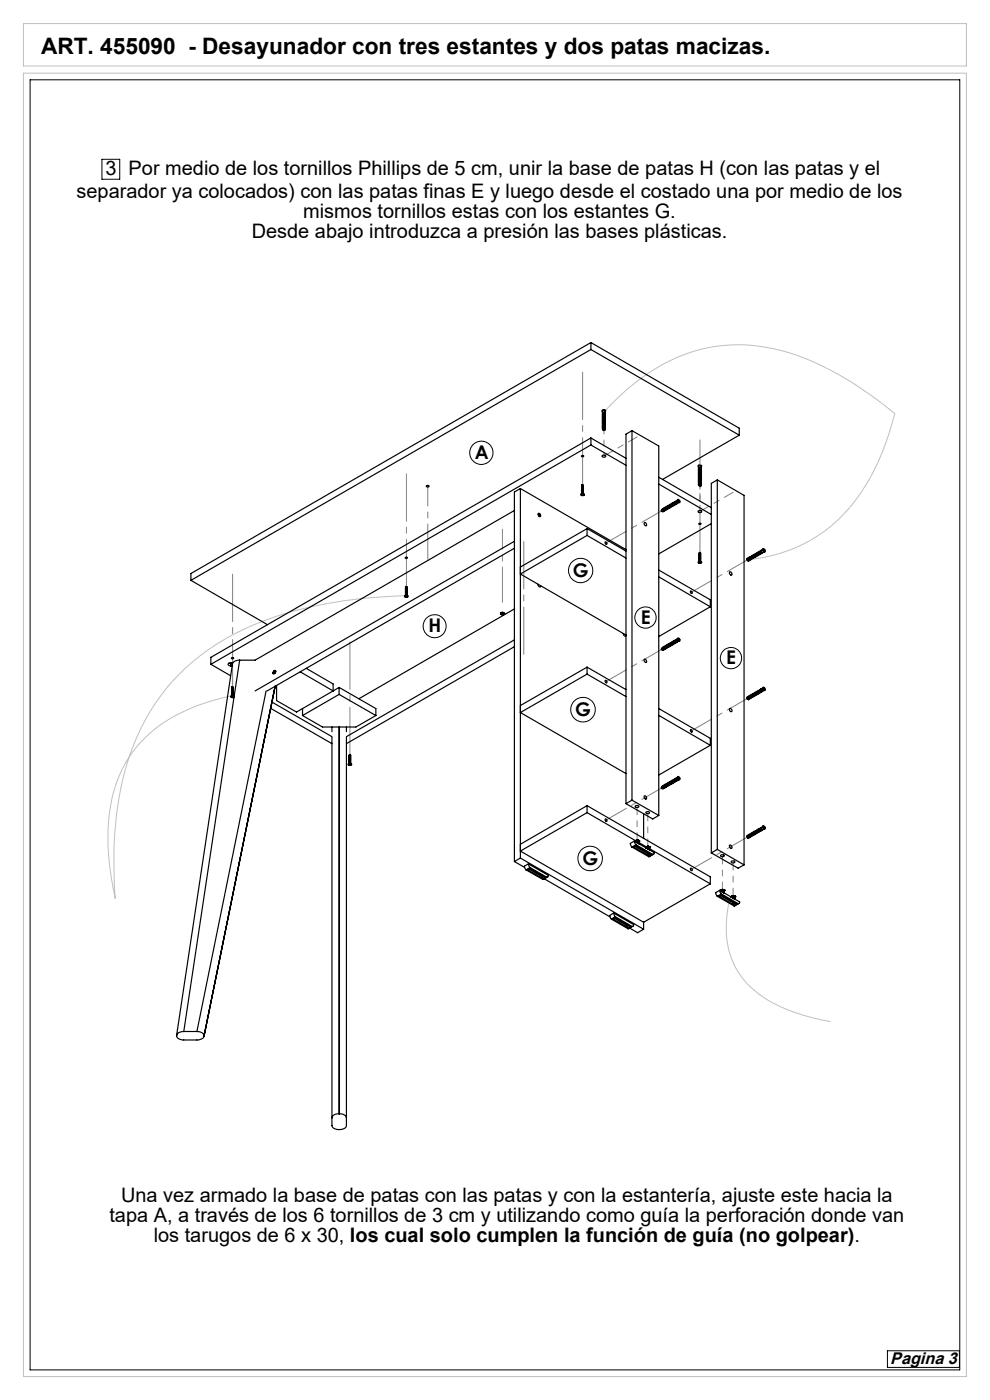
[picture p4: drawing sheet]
<svg xmlns="http://www.w3.org/2000/svg" width="210mm" height="297mm" viewBox="0 0 210 297" stroke-linecap="round" stroke-linejoin="round" font-family="sans-serif">
<path d="M5 15.5h200v276.5h-200zM5 5h200v9h-200zM128.1 87.4a41.2 41.2 0 0 1 22.3-13.7 38 38 0 0 1 24.2 4 78.3 78.3 0 0 1 15.2 10 47.5 47.5 0 0 1-10.9 21.4 31.9 31.9 0 0 1-20.4 9.7M86.5 126.3a94.9 94.9 0 0 0-30.6 5.4 45.9 45.9 0 0 0-26.1 22.9 65.8 65.8 0 0 0-5.6 30.9l.2 5.1a49.2 49.2 0 0 1-.6-21.5 25.8 25.8 0 0 1 15.1-18.1 45.2 45.2 0 0 1 10.1-3.4M154.8 190.7a21.1 21.1 0 0 0 .9 13.9 19 19 0 0 0 10.1 9.1 44.7 44.7 0 0 0 10.4 3" fill="none" stroke="#c0c0c0" stroke-width=".21"/>
<g fill="none" stroke="#000" stroke-width=".21">
<path d="M6.4 16.9h197.2v273.7h-197.2zM21.6 33.8h3.8v4.2h-3.8zM188.2 286.6h15.3v3.5h-15.3z"/>
<circle cx="102.1" cy="96.1" r="2.47"/>
<circle cx="92.2" cy="132.9" r="2.42"/>
<circle cx="123.2" cy="121" r="2.6"/>
<circle cx="136.9" cy="131" r="2.26"/>
<circle cx="155" cy="139.6" r="2.26"/>
<circle cx="123.6" cy="150.6" r="2.6"/>
<circle cx="125.2" cy="182.1" r="2.61"/>
</g>
<path d="M135.1 178.4v-7.3M137.4 179.7v-7.3M153.2 188.9v-7.4M155.5 190.2v-7.4" fill="none" stroke="#808080" stroke-width=".21" stroke-dasharray="15.2 1.3 1.3 1.3" stroke-dashoffset="13.5"/>
<path d="M140.4 108.3l-11.8 6.9M158.6 118.8l-11.9 6.8M140.4 137.7l-11.8 6.9M158.6 148.2l-11.9 6.8M140.4 167.1l-11.8 6.9M158.6 177.6l-11.9 6.8" fill="none" stroke="#808080" stroke-width=".21" stroke-dasharray="15.2 1.3 1.3 1.3" stroke-dashoffset="10.3"/>
<path d="M128.1 91.2v5.5M148.5 102.9v5.6" fill="none" stroke="#808080" stroke-width=".21" stroke-dasharray="15.2 1.3 1.3 1.3" stroke-dashoffset="14.4"/>
<path d="M128.1 96.7l7-4M148.5 108.5l7-4.1" fill="none" stroke="#808080" stroke-width=".21" stroke-dasharray="15.2 1.3 1.3 1.3" stroke-dashoffset="13.1"/>
<path d="M123.6 102.9v-24M148.5 117.2v-23.9M86.2 124.4v-23.9M111.1 138.8v-23.9M49.3 145.7v-23.9M74.2 160.1v-23.9" fill="none" stroke="#808080" stroke-width=".21" stroke-dasharray="15.2 1.3 1.3 1.3" stroke-dashoffset="5.2"/>
<path d="M90.7 118.6v-15.5M106.6 127.8v-15.5" fill="none" stroke="#808080" stroke-width=".21" stroke-dasharray="15.2 1.3 1.3 1.3" stroke-dashoffset="7.8"/>
<g fill="none" stroke="#000" stroke-width=".25">
<path d="M125.3 72.7l31.5 18.1v1.5M125.3 74.2l31.5 18.1M125.3 72.7v1.5M125.3 74.2l-84.8 48.9M125.3 72.7l-84.8 49v1.4M123.3 96.7a.23 .23 0 0 1 .3-.1 .23 .23 0 0 1 .2 .3h-.3zM125.3 92.9v1.5M125.3 94.4l7.5 4.3M125.3 92.9l7.5 4.3M125.3 94.4l-80.6 46.5M125.3 92.9l-80.6 46.5v1.5M127.7 96.7l.1-.1a.33 .33 0 0 1 .5-.1 .33 .33 0 0 1 .1 .4 .44 .44 0 0 1-.7-.2z"/>
<path d="M127.8 87.6v-.4a.34 .34 0 0 1 .6 0v.4M127.8 87.3l-.1-.1a.35 .35 0 0 1 .4-.3 .35 .35 0 0 1 .3 .3v.1M127.8 91l.5-.1 .1 .2-.1 .1M127.8 91l.2 .1M127.9 87.7h.1M128 91.1l.2-.1 .1 .2M128.3 87.7h-.4M128.3 90.8h.1a.34 .34 0 0 0-.4-.2 .34 .34 0 0 0-.2 .5l.1 .1M128.3 90.5l.1-.1a.36 .36 0 0 0-.4-.1 .36 .36 0 0 0-.2 .4M128.3 90.2l.1-.1a.35 .35 0 0 0-.4-.2 .35 .35 0 0 0-.2 .5M128.3 89.8h.1a.35 .35 0 0 0-.4-.2 .35 .35 0 0 0-.2 .5M128.3 89.5h.1a.35 .35 0 0 0-.4-.2 .35 .35 0 0 0-.2 .4"/>
<path d="M128.3 89.2l.1-.1a.36 .36 0 0 0-.4-.1 .36 .36 0 0 0-.2 .4M128.3 88.9l.1-.1a.35 .35 0 0 0-.4-.2 .35 .35 0 0 0-.2 .5M128.3 88.5h.1a.35 .35 0 0 0-.4-.2 .35 .35 0 0 0-.2 .5M128.3 88.2h.1a.35 .35 0 0 0-.4-.2 .35 .35 0 0 0-.2 .4M128.3 87.9l.1-.1a.36 .36 0 0 0-.4-.1 .36 .36 0 0 0-.2 .4M128.3 90.9v-.1a.24 .24 0 0 0-.3-.1 .24 .24 0 0 0-.1 .3M128.3 90.6l-.2-.2-.2 .3M128.3 90.3l-.2-.2-.2 .2M128.3 90l-.2-.3-.2 .3M128.3 89.6v-.2h-.3l-.1 .3M128.3 89.3l-.2-.2-.2 .3M128.3 89l-.2-.2-.2 .2"/>
<path d="M128.3 88.6l-.2-.2-.2 .3M128.3 88.3v-.2h-.3l-.1 .3M128.3 88l-.2-.2-.2 .2M128.4 87.7a.27 .27 0 0 0-.3-.3 .27 .27 0 0 0-.3 .3h.1M134.1 91.4l-1.3 .7v78.4M134.1 91.4v78.4M134.1 91.4l5.6 3.2v78.4M148.2 99.4v-.1a.28 .28 0 0 1 .3-.1 .28 .28 0 0 1 .2 .2v.1M148.2 99.4v-.4l.1-.2 .5 .2v.4M148.2 99a.25 .25 0 0 1 0-.3 .25 .25 0 0 1 .3 0l.3 .1v.2M148.2 99.3v.4M148.2 99.3l.1 .1"/>
<path d="M148.3 99.4v.3M148.3 99.4h.4v.2M148.3 99.4h.1M148.7 99.8l.1-.1a.33 .33 0 0 0-.4-.1 .33 .33 0 0 0-.2 .4M148.7 99.9v-.2h-.2l-.2 .3M156.8 92.3l-16.3 9.4M109.1 108.3l-55 31.7h-3.3M109.1 114.8l-55 31.8M109.1 116.3l-52.4 30.3M110.4 103.6v78.4M110.4 103.6l22.4 13M110.4 103.6l-1.3 .8v78.4"/>
<path d="M114.2 108.9a.37 .37 0 0 1 .4 .2 .37 .37 0 0 1-.1 .5l-.3-.3zM114.3 109a.21 .21 0 0 1 .3 .2 .21 .21 0 0 1-.2 .2l-.2-.2zM114.3 109.2l-.1-.1 .3 .2M114.4 109.2v.1M114.4 109.2v-.2v.5v-.2M114.4 109.2l.2 .2-.2-.1M114.4 109.3h.1M123.2 104.8h.1a.33 .33 0 0 1 .4-.1 .33 .33 0 0 1 .2 .4h-.1a.36 .36 0 0 1-.6-.3zM123.4 104.7l.5 .1M123.4 102.8v.2M123.4 104.6l.4 .1M123.4 104.7l-.1 .1"/>
<path d="M123.4 104.6v.1M123.4 105v.1M123.4 102.8l.1 .1M123.4 102.8h.1M123.5 103.5h.2M123.5 103.1l.3-.1h-.4v.2M123.5 103.2l.3-.1-.4 .1v.2M123.5 103.4l.3-.1h-.4v.2M123.5 103.6l.3-.1h-.3l-.1 .2M123.5 103.7l.3-.1-.4 .1v.2M123.5 103.9l.3-.1h-.4v.2M123.5 104.1l.3-.1h-.4v.2"/>
<path d="M123.5 104.2l.3-.1-.4 .1v.1M123.5 104.4l.3-.1h-.4v.2M123.5 104.5h.2a.19 .19 0 0 0-.2 0 .19 .19 0 0 0-.1 .2M123.5 102.9v.1M123.5 102.8l.2 .2M123.5 104.9l-.1-.1 .2 .1M123.5 104.9l-.1 .2M123.5 104.9l.3-.1-.2 .1M123.5 102.8v.1M123.5 104.8v.1M123.6 105l.1 .1M123.6 105l-.2 .1"/>
<path d="M123.6 104.9v.1M123.6 104.8v.1M123.6 104.9l.1 .2M123.7 103.1h-.2M123.7 103.3h-.2M123.7 103.6h-.2M123.7 103.8h-.2M123.7 103.9l-.2 .1M123.7 104.1h-.2M123.7 104.3h-.2M123.7 104.4l-.2 .1M123.7 104.6h-.2"/>
<path d="M123.7 103.1h.1M123.7 105v.1M124.5 113.6l-14.1 8.2 22.4 13a.36 .36 0 0 1-.5 .1 .36 .36 0 0 1-.1-.5M124.5 112.1v1.5M124.5 112.1l8.3 4.8M124.5 113.6l8.3 4.8M124.5 112.1l-14.1 8.2M128.4 114.9a.26 .26 0 0 1 .3 .2 .26 .26 0 0 1-.1 .3l-.3-.3zM136.7 110.8l.3 .2a.27 .27 0 0 1 .2 .3 .27 .27 0 0 1-.3 .2 .45 .45 0 0 1-.2-.7zM139.7 102.7l11.2 6.4M139.7 101.2l11.2 6.5M140.5 108.1l-.2 .2"/>
<path d="M140.6 108l.1 .2h.3M140.7 107.9h-.1a.33 .33 0 0 0 .1 .4 .33 .33 0 0 0 .4 0M140.8 108.4l-.5-.1 .2 .3 .3-.2M140.8 107.9l-.2 .1M141 107.8l-.1-.1a.33 .33 0 0 0 0 .5 .33 .33 0 0 0 .5-.1M141.1 107.7l-.2 .3 .2 .1h.2M141.3 107.6h-.2a.32 .32 0 0 0 .1 .4 .32 .32 0 0 0 .5-.1M141.4 107.6l-.2 .1v.1l.3 .1M141.5 107.5l.1 .2h.3M141.5 107.5l-.1-.1a.33 .33 0 0 0 .1 .4 .33 .33 0 0 0 .5 0M141.6 107.9h-.1M141.6 107.4l-.1 .1"/>
<path d="M141.8 107.3l-.1-.1a.32 .32 0 0 0 .1 .5 .32 .32 0 0 0 .4-.1M141.9 107.2l-.1 .3 .2 .1h.2M142.1 107.1h-.1a.33 .33 0 0 0 .1 .4 .33 .33 0 0 0 .4 0M142.2 107.1l-.2 .1 .1 .2h.4M142.4 107l-.1-.1a.33 .33 0 0 0 0 .4 .33 .33 0 0 0 .5 0M142.5 106.9l-.2 .3h.4M142.7 106.8l-.1-.1a.32 .32 0 0 0 0 .5 .32 .32 0 0 0 .5-.1M142.8 106.7l-.2 .3 .2 .1h.2M142.9 106.6h-.1a.33 .33 0 0 0 .1 .4 .33 .33 0 0 0 .5 0M143.1 106.6l-.2 .1v.2h.4M143.2 106.5l.1-.1 .2 .4zM143.2 106.5l-.1-.1a.34 .34 0 0 0 .1 .5 .34 .34 0 0 0 .5-.1"/>
<path d="M143.7 106.1l.3 .5M143.7 106.1l-.3 .2v.3l.2 .2 .4-.2M143.8 105.9l.2 .1a.33 .33 0 0 1 .3 .3 .33 .33 0 0 1-.3 .3 .45 .45 0 0 1-.2-.7zM144 106.1l-.1 .2 .2 .1v-.1M144 106.1l.1 .2M144 106.1l-.1 .1M144.1 106.3l-.2 .1M148.1 108.5l.1-.2a.3 .3 0 0 1 .5 0 .3 .3 0 0 1 0 .4 .37 .37 0 0 1-.6-.2zM148.1 119.2a.42 .42 0 0 1 .4-.1 .42 .42 0 0 1 .3 .3l-.2 .1a.33 .33 0 0 1-.4 0 .33 .33 0 0 1-.1-.3zM148.2 119.1h.5M148.3 117.3h.4l-.4 .2zM148.3 103l.1-.3h.3v.4"/>
<path d="M148.3 102.9h.2l.2 .1-.3 .1zM148.3 111h.3l.1 .2h-.4zM148.3 119.3v.1M148.3 117.3h.1M148.3 117.8h.3M148.3 117.5h.4a.21 .21 0 0 0-.4-.1 .2 .2 0 0 0 0 .3 .21 .21 0 0 0 .4-.1 .2 .2 0 0 0-.4 0 .2 .2 0 0 0 0 .3 .21 .21 0 0 0 .4-.1h-.4l.3 .1M148.3 118h.4a.21 .21 0 0 0-.4-.1 .2 .2 0 0 0 0 .3 .21 .21 0 0 0 .4-.1h-.3l-.1 .2 .3-.1M148.3 118.4l.4-.1a.21 .21 0 0 0-.4-.1 .2 .2 0 0 0 0 .3 .2 .2 0 0 0 .4 0l-.1-.1a.19 .19 0 0 0-.3 0 .19 .19 0 0 0 0 .2M148.3 118.7l.4-.1a.2 .2 0 0 0-.3-.1 .2 .2 0 0 0 0 .4 .2 .2 0 0 0 .3-.1l-.3-.1-.1 .3M148.3 117.3h.3M148.4 119.2h-.2l.2 .1M148.4 103.1h.3"/>
<path d="M148.4 119.3l.2 .1M148.4 119.3l-.1 .1M148.4 119.3h.1M148.5 119.2h.2l-.3 .1M148.6 117.6h-.3M148.6 118.1h-.3M148.6 118.4h-.3M148.6 118.6h-.3M148.6 118.7h-.3M148.6 118.9h-.3M148.6 119h-.2M148.6 119v-.1h-.2l-.1 .2"/>
<path d="M148.6 117.4h.1M148.6 118.4h.1M148.6 118.7h.1M148.6 119h.1M148.6 119.3v.1M148.6 103l.1 .1M148.7 102.8l.1-.1a.32 .32 0 0 0-.5-.1 .32 .32 0 0 0 0 .4M148.7 102.4l.1-.1a.34 .34 0 0 0-.4-.1 .34 .34 0 0 0-.2 .5M148.7 102.1l.1-.1a.33 .33 0 0 0-.4-.1 .33 .33 0 0 0-.2 .4M148.7 101.8l.1-.1a.33 .33 0 0 0-.4-.1 .33 .33 0 0 0-.2 .4M148.7 101.5l.1-.2a.34 .34 0 0 0-.4-.1 .34 .34 0 0 0-.2 .5M148.7 101.1l.1-.1a.33 .33 0 0 0-.4-.1 .33 .33 0 0 0-.2 .4"/>
<path d="M148.7 100.8l.1-.1a.33 .33 0 0 0-.4-.1 .33 .33 0 0 0-.2 .4M148.7 100.5l.1-.1a.33 .33 0 0 0-.4-.2 .33 .33 0 0 0-.2 .5M148.7 100.2l.1-.2a.34 .34 0 0 0-.4-.1 .34 .34 0 0 0-.2 .5M148.7 102.5v-.1a.23 .23 0 0 0-.3-.1 .23 .23 0 0 0-.1 .3M148.7 102.2v-.2h-.2l-.2 .3M148.7 101.9v-.2h-.2l-.2 .2M148.7 101.6v-.2a.24 .24 0 0 0-.3 0 .24 .24 0 0 0-.1 .2M148.7 101.2v-.2h-.2l-.2 .3M148.7 100.9v-.2h-.2l-.2 .3M148.7 100.6v-.2h-.2l-.2 .2M148.7 100.3v-.2a.24 .24 0 0 0-.3-.1 .24 .24 0 0 0-.1 .3M150.9 111.1l-11.2 6.4"/>
<path d="M152.2 101.8l-1.3 .7v78.4M152.2 101.8v78.4M152.2 101.8l5.6 3.3v78.4M158.5 118.6l-.1 .1 .2 .3M158.6 118.5l.2 .3 .2-.1M158.6 119h.2M158.7 118.5l-.1-.1a.32 .32 0 0 0 .1 .4 .32 .32 0 0 0 .4-.1M158.7 118.9l.1 .1M158.8 118.9l-.2 .1M158.8 118.4l-.2 .1M158.8 118.9v.1M159 118.3l-.1-.1a.33 .33 0 0 0 0 .4 .33 .33 0 0 0 .5 0"/>
<path d="M159.1 118.2l-.2 .2 .1 .1 .3 .1M159.2 118.1h-.1a.35 .35 0 0 0 .1 .4 .35 .35 0 0 0 .4 0l.1-.1M159.3 118.1l-.1 .1 .2 .3 .2-.1M159.5 118l-.1-.1a.33 .33 0 0 0 .1 .4 .33 .33 0 0 0 .4 0M159.6 117.9l-.1 .1v.1l.4 .1M159.8 117.8l-.1-.1a.33 .33 0 0 0 .1 .5 .33 .33 0 0 0 .4-.1M159.9 117.8l-.1 .2 .4 .1M160.1 117.6h-.1a.32 .32 0 0 0 .1 .4 .32 .32 0 0 0 .4-.1M160.2 117.6l-.1 .2 .1 .2 .2-.1M160.3 117.5l.1 .3h.3M160.4 117.5l-.1-.1a.33 .33 0 0 0 .1 .4 .33 .33 0 0 0 .4 0M160.5 117.4l-.2 .1"/>
<path d="M160.7 117.3l-.2-.1a.33 .33 0 0 0 .1 .5 .33 .33 0 0 0 .5-.1M160.8 117.3l-.1 .2 .3 .1M161 117.2l-.2-.1a.32 .32 0 0 0 .1 .4 .32 .32 0 0 0 .5-.1M161 117.1l-.1 .2 .3 .2M161.3 117l-.2-.1a.33 .33 0 0 0 .1 .5 .33 .33 0 0 0 .5-.1M161.3 117.4v.1M161.3 116.8l.1 .1M161.4 116.9l-.2 .2 .3 .2M161.4 116.9h.1M161.4 116.9l.2 .3-.1 .1M161.5 116.8h-.2M161.8 116.6l.3 .5"/>
<path d="M161.8 116.6l-.3 .2a.35 .35 0 0 0 .3 .5l.3-.2M161.8 116.4a.37 .37 0 0 1 .5 .2 .37 .37 0 0 1-.2 .5l-.2-.3zM162.1 116.6v.3l.1-.2M162.1 116.6l.1 .1M162.1 116.6l-.1 .1M162.2 116.7l-.2 .1M40.5 123.1l16.3 9.4M49.1 139.5l.5 .1a.21 .21 0 0 1-.3 .2 .21 .21 0 0 1-.2-.3zM85.9 126.4l.1-.1a.29 .29 0 0 1 .4 0 .29 .29 0 0 1 0 .4 .33 .33 0 0 1-.4 0 .33 .33 0 0 1-.1-.3zM86 126.3h.5M86 124.4l.1 .3 .3-.1-.2-.1-.2 .3M86 126.3h-.1"/>
<path d="M86 124.4l.1 .1M86 126.5v.1M86 124.4h.1M86.1 124.8l.3-.1h-.3l-.1 .2M86.1 125l.3-.1h-.4v.2M86.1 125.1h.3h-.4v.2M86.1 125.3l.3-.1h-.3l-.1 .2M86.1 125.4l.2 .1 .1-.1h-.4v.2M86.1 125.6h.3l-.2-.1a.16 .16 0 0 0-.2 .2 .16 .16 0 0 0 .2 .1l.2-.1h-.3l-.1 .2M86.1 125.9h.3h-.4v.2M86.1 126.1l.3-.1h-.4v.3M86.1 126.3l.2-.2 .1 .2"/>
<path d="M86.1 124.5v.1M86.1 125.7h.2M86.1 124.4l.2 .1M86.1 126.4h-.1l.3 .2M86.1 124.4v.1M86.2 126.5l.1 .1M86.2 126.5l-.2 .1M86.2 126.5h.1M86.3 126.4h.1l-.4 .2M86.3 124.7h-.2M86.3 124.8l-.2 .1M86.3 125l-.2 .1"/>
<path d="M86.3 125.2h-.2M86.3 125.3l-.2 .1M86.3 125.5l-.2 .1M86.3 125.8l-.2 .1M86.3 126h-.2M86.3 126.1l-.2 .1M86.3 124.8h.1M86.3 126.5v.1M106.3 130.3h.1M106.3 130.2h.1M106.3 130.1h.1M106.3 130v.3"/>
<path d="M106.3 130.2v.1M106.3 130v.1M106.4 130.3h.1M106.4 130.1h-.1M106.4 130.1h.1M106.4 130.1h.4M106.4 130v.1M106.4 130.4h.1M106.4 129.9v.2M106.4 130.3v.1M106.5 130.1h.1M106.5 130.4h.1"/>
<path d="M106.5 130v.1M106.5 129.9v.2M106.6 130.1h.1M106.6 129.9v.2M106.6 130.4h.1M106.7 130.1h.1M106.7 130.4h.1M106.7 129.9v.2M106.7 130.3h.1M106.8 130.1h.1M106.8 130.3h.1M106.8 130.3h-.1"/>
<path d="M106.8 130.1h-.1M106.8 130v.1M106.8 130l-.3-.1-.2 .2M106.8 130v.3M106.8 130v.2M106.8 130.2h.1M106.8 130.2v.1M109.1 129.2l-33 19M109.1 135.7l-35.6 20.6M109.1 137.2l-35.6 20.6M114.1 123.9v.1a.32 .32 0 0 0 .1 .5 .32 .32 0 0 0 .5-.2v-.1M136.7 139.9a.38 .38 0 0 1 .4 .2 .38 .38 0 0 1-.1 .4 .5 .5 0 0 1-.3-.6z"/>
<path d="M139.7 120.9l11 6.3v1.5M139.7 122.4l11 6.3M140.5 137.5l-.2 .2M140.7 137.4l-.1-.1a.33 .33 0 0 0 .1 .4 .33 .33 0 0 0 .4 0M140.8 137.8l-.5-.1 .4 .3 .1-.2M140.8 137.3l-.1 .2 .3 .1M141 137.2l-.1-.1a.32 .32 0 0 0 .1 .5 .32 .32 0 0 0 .4-.1M141.1 137.1l-.2 .3 .2 .1 .2-.1M141.2 137.1l.1 .2h.3M141.3 137l-.2-.1a.33 .33 0 0 0 .1 .5 .33 .33 0 0 0 .5-.1M141.4 137l-.2 .1M141.5 136.9l-.1-.1a.33 .33 0 0 0 .1 .4 .33 .33 0 0 0 .5 0"/>
<path d="M141.6 136.8l-.1 .3 .2 .1 .2-.1M141.8 136.7l-.1-.1a.32 .32 0 0 0 .1 .5 .32 .32 0 0 0 .4-.1M141.9 136.7h-.2l.1 .2 .3 .1M142 136.6l.1 .2h.4M142.1 136.5h-.1a.33 .33 0 0 0 .1 .4 .33 .33 0 0 0 .4-.1M142.2 137h-.1M142.2 136.5l-.2 .1M142.4 136.4l-.1-.1a.32 .32 0 0 0 .1 .5 .32 .32 0 0 0 .4-.1M142.5 136.3l-.2 .3 .2 .1 .2-.1M142.7 136.2l-.1-.1a.33 .33 0 0 0 0 .5 .33 .33 0 0 0 .5-.1M142.8 136.2h-.2l.1 .3h.3M142.9 136.1l-.1-.1a.33 .33 0 0 0 .1 .4 .33 .33 0 0 0 .5-.1"/>
<path d="M143.1 136l-.2 .2 .4 .1M143.2 135.9l.1-.1 .2 .4h-.1zM143.2 135.9l-.1-.1a.33 .33 0 0 0 .1 .5 .33 .33 0 0 0 .5-.1M143.7 135.5l-.3 .2a.35 .35 0 0 0 .3 .5l.3-.2-.3-.5M143.8 135.4a.39 .39 0 0 1 .4 .2 .39 .39 0 0 1-.2 .5v-.1a.45 .45 0 0 1-.2-.6zM144 135.5v.4l.1-.2M144 135.5l.1 .2M144 135.5l-.1 .1M144.1 135.7l-.2 .1M146.5 125.4h.1a.25 .25 0 0 1 .3 .3 .25 .25 0 0 1-.3 .2zM150.7 128.7l-11 6.3M154.8 121.3h.1a.34 .34 0 0 1 .4 .3 .34 .34 0 0 1-.3 .4 .49 .49 0 0 1-.2-.7z"/>
<path d="M44.7 140.9l4.2 2.5M48.5 140.7l.5 .1M48.9 147.7h.1a.33 .33 0 0 1 .4-.2 .33 .33 0 0 1 .2 .5h-.1a.38 .38 0 0 1-.6-.3zM49 141.3h.2M49 140.8h.3M49 140.8v.5M49.2 147.6h.3M49.2 145.7v.2M49.2 147.6h-.2M49.2 145.7v.1M49.2 147.8v.1M49.2 145.7h.1"/>
<path d="M49.2 146.3h.2M49.2 145.9h.3l-.3-.1v.2M49.2 146.1l.3-.1h-.2l-.1 .2M49.2 146.3h.3v-.1a.19 .19 0 0 0-.3 0 .19 .19 0 0 0 0 .2M49.2 146.4h.3l-.2-.1-.1 .2M49.2 146.6l.3-.1h-.2l-.2 .1 .1 .1M49.2 146.8l.3-.1-.3-.1v.3M49.2 146.9h.3l-.2-.1-.1 .2M49.2 147.1h.3v-.1a.19 .19 0 0 0-.3 0 .19 .19 0 0 0 0 .2M49.2 147.2h.3l-.3-.1v.3M49.2 147.4l.3-.1a.19 .19 0 0 0-.3 0 .19 .19 0 0 0 0 .3M49.2 147.5l.3 .1"/>
<path d="M49.2 145.7l.2 .1M49.2 147.8l-.1-.1 .3 .1M49.2 147.8l.3-.1-.1 .1M49.2 145.8h.1M49.2 147.7v.1M49.3 147.8l-.1 .1M49.3 147.8l.2 .1M49.3 147.7v.1M49.4 140.6l-11.9 79M49.4 147.8l.1 .1M49.4 147.7v.1M49.4 146h-.2"/>
<path d="M49.4 146.2h-.2M49.4 146.5h-.2M49.4 146.6l-.2 .1M49.4 146.8h-.2M49.4 146.9l-.2 .1M49.4 147.1l-.2 .1M49.4 147.2l-.2 .1M49.4 147.5h-.2M49.4 146.9v.1M49.4 147.2v.1M49.5 147.6h.1M49.5 147.8v.1"/>
<path d="M49.6 147.9l-10.6 70.9M50.8 140l-.9 .2-.5 .4h-.4a.37 .37 0 0 0-.5 .1 .37 .37 0 0 0 0 .5l.5 .1M50.8 140l-1.1 7.7M56.4 146.6l-14.6 72.2M57.4 150.3l13 7.5M57.7 148.9l12.7 7.4M58.1 142.7h.1M58.1 142.3a.22 .22 0 0 1 .3 0 .22 .22 0 0 1 .1 .3 .29 .29 0 0 1-.2 .3 .29 .29 0 0 1-.4-.1zM58.1 142.5h.2l-.2 .2M58.1 142.5v.2M58.1 142.5l.2 .1M58.3 145.6l-15 74.1"/>
<path d="M58.4 145.6l-15.1 74.2M58.7 145.4v3.2l4.2 2.5 7.8-4.5M63.7 142.5l7 4.1M64.2 150.3v1.5M64.2 151.8l4.2 2.4h7.1l4.2-2.4M64.9 141.8l5.8 3.3v1.5M70.4 156.4v82.4a1.78 1.78 0 0 0 2.5 .7l.6-.6v-82.5M70.4 154.2v1M71.9 154.2v82.1M71.9 145.8v1.5M71.9 145.8l7.8 4.5v1.5M71.9 147.3l7.8 4.5"/>
<path d="M71.9 145.8l-1.2 .8M71.9 147.3l-7.7 4.5M72 154.2v82.1M73.5 154.2v1M124.5 141.5v1.5M124.5 141.5l-14.1 8.2M124.5 143l-14.1 8.2 22.4 12.9M124.5 143l8.3 4.8M124.5 141.5l8.3 4.8M128.4 144.4h.2a.25 .25 0 0 1 .2 .2 .25 .25 0 0 1-.2 .2zM139.7 150.3l11 6.3v1.5M139.7 151.8l11 6.3"/>
<path d="M146.5 154.8h.1a.25 .25 0 0 1 .3 .2 .25 .25 0 0 1-.3 .3l-.2-.3zM150.7 158.1l-11 6.3M154.8 150.3h.1a.34 .34 0 0 1 .4 .2 .34 .34 0 0 1-.3 .5 .45 .45 0 0 1-.2-.7zM158.5 148v.3h.3M158.6 148.3l.2 .1M158.7 147.8h-.1a.33 .33 0 0 0 .1 .4 .33 .33 0 0 0 .4 0M158.7 148.3l.1 .1M158.8 147.8l-.2 .2 .2 .2 .2-.1M158.8 148.3v.1M159 147.7l-.1-.1a.33 .33 0 0 0 0 .4 .33 .33 0 0 0 .5 0M159.1 147.6l-.2 .2 .4 .2M159.2 147.5h-.1a.32 .32 0 0 0 .1 .4 .32 .32 0 0 0 .5-.1"/>
<path d="M159.3 147.5l-.1 .1 .2 .2h.2M159.5 147.4l-.1-.1a.33 .33 0 0 0 .1 .4 .33 .33 0 0 0 .4 0M159.6 147.3l-.1 .1v.2h.4M159.8 147.2l-.1-.1a.35 .35 0 0 0 .1 .5 .35 .35 0 0 0 .4 0v-.1M159.9 147.1l-.1 .3 .1 .1h.3M160.1 147h-.1a.33 .33 0 0 0 .1 .4 .33 .33 0 0 0 .4 0M160.2 147l-.1 .2 .3 .1M160.4 146.9l-.1-.1a.33 .33 0 0 0 .1 .4 .33 .33 0 0 0 .4 0M160.5 146.8l-.1 .3h.3M160.7 146.7l-.2-.1a.32 .32 0 0 0 .1 .5 .32 .32 0 0 0 .5-.1M160.8 146.7l-.1 .2 .2 .1M160.9 146.6l.3 .3"/>
<path d="M161 146.5h-.2a.33 .33 0 0 0 .1 .4 .33 .33 0 0 0 .5 0M161 147h-.1M161 146.5l-.1 .1M161.3 146.4l-.2-.1a.33 .33 0 0 0 .1 .5 .33 .33 0 0 0 .5-.2M161.3 146.8v.1M161.3 146.2l.3 .4-.1 .1M161.3 146.2h.2M161.3 146.2l.1 .1M161.4 146.3l-.2 .2 .3 .2M161.4 146.3h.1M161.8 145.8a.37 .37 0 0 1 .5 .2 .37 .37 0 0 1-.2 .5l-.2-.3zM162.1 146.5l-.3-.5-.3 .2a.35 .35 0 0 0 .3 .4l.3-.1"/>
<path d="M162.1 146v.3l.1-.1M162.1 146l.1 .2M162.1 146l-.1 .1M162.2 146.2h-.2M73.9 162.1a.37 .37 0 0 1 .4-.2 .37 .37 0 0 1 .2 .4l-.2 .1a.29 .29 0 0 1-.3 0 .29 .29 0 0 1-.1-.3zM73.9 162h.6M74.1 160.4l.3-.1h-.3l-.1 .2M74.1 160.5h.3l-.3-.1-.1 .3M74.1 160.7h.3l-.3-.1-.1 .2M74.1 160.9l.3-.1h-.3l-.1 .2M74.1 161h.3l-.3-.1-.1 .2M74.1 161.2l.2 .1 .1-.2h-.3l-.1 .2"/>
<path d="M74.1 161.4l.3-.1h-.3l-.1 .2M74.1 161.5h.3l-.3-.1-.1 .2M74.1 161.7l.3-.1h-.3l-.1 .2M74.1 162.2v.1M74.1 160.1h.1M74.1 160.6h.2M74.1 161.9l.3-.1-.3-.1-.1 .3M74.1 160.1h.2M74.2 162.1h-.2h.2M74.2 162.1l.2 .2M74.2 162.1l-.1 .2M74.2 162.2l-.1 .1"/>
<path d="M74.2 162.2l.2 .1M74.2 162.1v.1M74.3 160.2l-.2 .1M74.3 160.4l-.2 .1M74.3 160.7l-.2 .1M74.3 160.9l-.2 .1M74.3 161l-.2 .1M74.3 161.3h-.2M74.3 161.4l-.2 .1M74.3 161.6h-.2M74.3 161.7l-.2 .1M74.3 160.2l.1-.1h-.3l-.1 .2"/>
<path d="M74.3 160.2v.1M74.3 160.7v.1M74.3 161v.1M74.3 162.1h.1h-.2M74.4 162.2v.1M124.5 170.9l-14.1 8.2M124.5 170.9v1.5M124.5 172.4l-14.1 8.1 26.1 15.1M124.5 170.9l26.2 15.1v1.5M124.5 172.4l10.3 6M128.3 173.8a.24 .24 0 0 1 .4 .1 .24 .24 0 0 1-.1 .3zM132.8 170.5l5.7 3.2 1.2-.7"/>
<path d="M134.1 179.7l3.5 2M134.1 169.8l-1.3 .7M134.1 169.8l5.6 3.2M134.5 178.4l.4 .8M134.5 178.4l4.3 2.5-.1 .3-.2 .1M134.5 178.4l-.8 .5 .4 .8M134.6 179.8a.26 .26 0 0 1 0-.4 .26 .26 0 0 1 .4 .1l2.9 1.6a.26 .26 0 0 1 0 .4 .26 .26 0 0 1-.4 0l-.1-.1M134.6 179.8l2.8 1.6M134.6 179.5v.3M134.6 179.5l2.8 1.6M134.7 178.5h.1M134.8 178.4h.1"/>
<path d="M134.8 171a.4 .4 0 0 1 .4-.1 .4 .4 0 0 1 .3 .3l-.1 .1a.38 .38 0 0 1-.4 0 .38 .38 0 0 1-.2-.3zM134.8 178.4v.2M134.8 178.3v.1M134.8 178.3v.3M134.9 178.3l-.1 .3M134.9 178.3h.1M134.9 179.2l3.6 2.1M134.9 179.2l-.8 .5M134.9 178.3v.3M134.9 178.3v.4M135 178.3h.1M135 178.3h.3"/>
<path d="M135 178.3v.4M135 178.3l.1 .4M135.1 178.3h.1M135.1 178.3v.4M135.1 178.3l.1 .5M135.2 178.3h.1M135.2 178.3v.5M135.3 178.3h.1M135.3 178.3v.6M135.3 178.3l.1 .6M135.4 178.3h.1M135.4 178.3l.1 .1"/>
<path d="M135.4 178.3v.6M135.5 178.4h.1M135.5 178.4v.6M135.5 178.5h.1M135.5 178.7l1.6 1M136.5 172.6v5.3M136.7 168.9a.38 .38 0 0 1 .4 .2 .38 .38 0 0 1-.1 .4 .5 .5 0 0 1-.3-.6zM137 179.8h.1M137 179.7h.1M137 172.3a.4 .4 0 0 1 .4-.1 .4 .4 0 0 1 .3 .3v.1a.38 .38 0 0 1-.5 0 .38 .38 0 0 1-.2-.3zM137 179.7v.2M137 179.7v.1"/>
<path d="M137.1 179.7h.1M137.1 179.7v.2M137.1 179.6h.1M137.1 179.6v.1M137.2 179.6v.3M137.2 179.6h.1M137.2 179.6v.4M137.2 179.6h-.1M137.3 179.6h.1M137.3 179.6h-.1M137.3 179.6h.2M137.3 179.6v.4"/>
<path d="M137.3 179.6v.5M137.4 179.6h.1M137.4 179.6v.5M137.5 179.6l-.1 .5M137.5 179.6h.1M137.5 179.6v.6M137.5 179.6h.2M137.5 179.6l.1 .6M137.6 179.6h.1M137.7 179.6l-.1 .6M137.7 179.6v.6M137.7 179.6l.1 .7"/>
<path d="M137.7 179.7h.1M137.7 179.7v.6M137.8 179.7h.1M137.8 179.8h.1M140.5 166.9l-.2 .2M140.7 166.8l-.1-.1a.32 .32 0 0 0 .1 .4 .32 .32 0 0 0 .4-.1M140.8 167.2l-.5-.1 .4 .3 .1-.2M140.8 166.7l-.1 .2 .1 .2 .2-.1M141 166.6l-.1-.1a.33 .33 0 0 0 0 .5 .33 .33 0 0 0 .5-.1M141.1 166.5l-.2 .1a.27 .27 0 0 0 .1 .3 .27 .27 0 0 0 .3 0M141.3 166.4l-.2-.1a.33 .33 0 0 0 .1 .5 .33 .33 0 0 0 .5-.1M141.4 166.4l-.2 .2 .4 .1"/>
<path d="M141.5 166.3l-.1-.1a.32 .32 0 0 0 .1 .4 .32 .32 0 0 0 .5-.1M141.6 166.2l-.1 .2 .2 .2 .2-.1M141.8 166.1l-.1-.1a.33 .33 0 0 0 .1 .5 .33 .33 0 0 0 .4-.1M141.9 166l-.1 .3 .4 .1M142.1 165.9l-.1-.1a.33 .33 0 0 0 .1 .5 .33 .33 0 0 0 .4-.1M142.2 165.9l-.1 .2 .1 .2 .3-.1M142.4 165.8l-.1-.1a.32 .32 0 0 0 .1 .4 .32 .32 0 0 0 .4-.1M142.5 165.7l-.2 .1v.1l.4 .1M142.6 165.7l.1 .2h.3M142.7 165.6l-.1-.1a.33 .33 0 0 0 0 .5 .33 .33 0 0 0 .5-.1M142.7 166v.1M142.8 165.6h-.2"/>
<path d="M142.9 165.4h-.1a.32 .32 0 0 0 .1 .4 .32 .32 0 0 0 .5-.1M143.1 165.4l-.2 .2 .2 .2 .2-.1M143.2 165.3l-.1-.1a.33 .33 0 0 0 .1 .4 .33 .33 0 0 0 .5 0M143.3 165.2l.2 .4M143.3 165.2l-.1 .1v.1l.3 .2M143.4 165.1l.3-.2 .3 .5-.3 .2a.34 .34 0 0 1-.3-.2 .34 .34 0 0 1 0-.3zM143.8 164.7a.39 .39 0 0 1 .4 .3 .39 .39 0 0 1-.2 .4 .45 .45 0 0 1-.2-.7zM143.9 165l.2 .2zM144.1 165.1l-.2 .1M154.8 179.3a.39 .39 0 0 1 .4 .2 .39 .39 0 0 1-.1 .5 .47 .47 0 0 1-.3-.7zM158.5 177.4v.3h.3M158.6 177.3l.2 .2h.2"/>
<path d="M158.6 177.7l.2 .1M158.7 177.3l-.1-.1a.33 .33 0 0 0 .1 .4 .33 .33 0 0 0 .4-.1M158.7 177.7l.1 .1M158.8 177.2l-.2 .1M158.8 177.7v.1M159 177.1l-.1-.1a.32 .32 0 0 0 0 .5 .32 .32 0 0 0 .5-.1M159.1 177.1l-.2 .1 .2 .2h.2M159.2 176.9l-.1-.1a.33 .33 0 0 0 .1 .5 .33 .33 0 0 0 .5-.1M159.3 176.9l-.1 .1 .2 .2h.2M159.5 176.8l-.1-.1a.33 .33 0 0 0 .1 .4 .33 .33 0 0 0 .4 0M159.6 176.7l-.1 .1v.1l.4 .1M159.8 176.6l-.1-.1a.32 .32 0 0 0 .1 .5 .32 .32 0 0 0 .4-.1"/>
<path d="M159.9 176.6a.2 .2 0 0 0 0 .2 .2 .2 0 0 0 .3 .1M160.1 176.5l-.1-.1a.33 .33 0 0 0 .1 .4 .33 .33 0 0 0 .4-.1M160.2 176.4l-.1 .2 .3 .1M160.4 176.3l-.1-.1a.35 .35 0 0 0 0 .4 .35 .35 0 0 0 .5 .1v-.1M160.5 176.2l-.1 .3 .1 .1 .2-.1M160.7 176.1l-.2-.1a.33 .33 0 0 0 .1 .5 .33 .33 0 0 0 .5-.1M160.8 176.1l-.1 .2 .3 .1M161 176l-.2-.1a.33 .33 0 0 0 .1 .4 .33 .33 0 0 0 .5-.1M161 175.9l-.1 .2 .3 .1M161.3 175.8l-.2-.1a.32 .32 0 0 0 .1 .5 .32 .32 0 0 0 .5-.2M161.3 176.2h.1M161.3 175.6h.2"/>
<path d="M161.3 175.6h.1M161.3 175.6l.1 .1M161.4 175.7l.2 .3-.1 .1M161.4 175.7l-.2 .2 .3 .2M161.8 175.2h.2a.34 .34 0 0 1 .4 .3 .34 .34 0 0 1-.3 .4l-.2-.3zM162.1 175.9l-.3-.5-.4 .2 .3 .5 .4-.2M162.1 175.4v.3l.1-.2M162.1 175.4l.1 .1M162.1 175.4l-.1 .1M162.2 175.5l-.2 .1M109.1 182.8l2.2 1.2M110.4 182l26.1 15.1"/>
<path d="M110.4 182l-1.3 .8M111.6 184.5l3.5 2M112.1 183.3l-.9 .5 .4 .7M112.1 183.3l.3 .7M112.1 183.3l4.2 2.4v.2l-.3 .2M112.1 184.6h-.1a.34 .34 0 0 1 .2-.3 .34 .34 0 0 1 .4 0l2.9 1.7a.34 .34 0 0 1-.2 .3 .34 .34 0 0 1-.4 0M112.1 184.6l2.8 1.7M112.1 184.3v.3M112.1 184.3l2.8 1.6M112.4 184l3.6 2.1M112.4 184l-.8 .5M114.9 185.9h.5"/>
<path d="M114.9 185.9v.4M115.5 186.4l13.9 8.1M116 186.1l-.9 .4M116.2 186.1l-1.1 .4M129.7 195l3.5 2M130.2 193.7l.3 .8M130.2 193.7l-.9 .5 .4 .8M130.2 193.7l4.2 2.4a.29 .29 0 0 1 0 .3 .29 .29 0 0 1-.3 .1M130.2 195.1l-.1-.1a.32 .32 0 0 1 .2-.3 .32 .32 0 0 1 .4 .1l2.9 1.7a.32 .32 0 0 1-.2 .3 .32 .32 0 0 1-.4-.1M130.2 195.1l2.8 1.6M130.2 194.8v.3M130.2 194.8l2.8 1.6"/>
<path d="M130.5 194.5l-.8 .5M130.5 194.5l3.6 2M133 196.4h.5M133 196.4v.3M133.6 196.9l1.7 1 1.2-.8M134.1 196.5l-.9 .5M134.3 196.5l-1.1 .5M136.5 195.6v1.5M137.4 181.1h.5M137.4 181.1v.3M137.8 180.1l12.9 7.4M138.5 181.3l-.9 .4"/>
<path d="M138.6 181.2l-1 .5M146.5 184.2a.26 .26 0 0 1 .3 .2 .26 .26 0 0 1-.2 .3zM150.7 187.5l-14.2 8.1M150.9 180.9l5.7 3.3 1.2-.7M152.2 190.1l3.5 2.1M152.2 180.2l-1.3 .7M152.2 180.2l5.6 3.3M152.6 188.9l.4 .7M152.6 188.9l-.8 .5 .4 .7M152.6 188.9l4.3 2.4-.1 .3-.2 .1M152.7 190.2a.26 .26 0 0 1 0-.3 .26 .26 0 0 1 .4 0l2.9 1.7M152.7 190.2l2.8 1.7"/>
<path d="M152.7 190v.2M152.8 190l2.7 1.6M152.8 188.9h.1M152.9 188.9h.1M152.9 181.5l.1-.1a.38 .38 0 0 1 .4-.1 .38 .38 0 0 1 .2 .3 .44 .44 0 0 1-.7-.1zM152.9 188.8h.1M152.9 188.8v.2M153 188.8l-.1 .2M153 188.8h.1M153 188.8v.3M153 188.7h.1M153 188.7v.4"/>
<path d="M153 189.6l-.8 .5M153 189.6l3.6 2.1M153.1 188.7h.3M153.1 188.7v.5M153.1 188.7h.1M153.1 188.7l.1 .5M153.2 188.7h.1M153.2 188.7v.5M153.3 188.7v.6M153.3 188.7h.1M153.4 188.7h.1M153.4 188.7h-.1"/>
<path d="M153.4 188.7v.6M153.5 188.8h.1M153.5 188.8l.1 .6M153.5 188.7l-.1 .1M153.5 188.7v.7M153.5 188.8v.6M153.6 188.8h.1M153.6 188.9h.1M153.6 188.9v.5M155.1 190.2h.1M155.1 190.2v.1M155.2 190.1h.1"/>
<path d="M155.2 182.7a.38 .38 0 0 1 .4-.1 .38 .38 0 0 1 .3 .3 .4 .4 0 0 1-.5 .2 .4 .4 0 0 1-.2-.4zM155.2 190.1v.3M155.2 190.2l-.1 .1M155.3 190v.4M155.3 190v.1M155.3 190h.1M155.4 190h.2M155.4 190v.5M155.5 190l-.3 .1M155.5 190v.5M155.5 190h.1M155.5 191.6h.5"/>
<path d="M155.5 191.6v.3M155.6 190l.2 .1v.6M155.6 190l-.1 .6M155.6 190v.6M155.7 190h.1M155.7 190v.1M155.7 190.1l.1 .6M155.7 190v.7M155.8 190.1h.1M155.9 190.2h.1M155.9 190.1v.6M155.9 190.2v.5"/>
<path d="M156 191.6a.28 .28 0 0 1 0 .4 .28 .28 0 0 1-.4-.1h-.1M156.6 191.7l-.9 .5M156.7 191.7l-1 .5M39 218.8a1.31 1.31 0 0 0-1.5 .9 1.34 1.34 0 0 0 1.5 .9h2.8a1.34 1.34 0 0 0 1.5-.9M39 218.8h2.8M41.8 218.8a1.31 1.31 0 0 1 1.5 .9M71.9 236.3a1.28 1.28 0 0 0-1.5 .8M71.9 236.3h.1M72 236.3a1.28 1.28 0 0 1 1.5 .8"/>
<circle cx="128.1" cy="91.2" r=".16"/>
<circle cx="86.2" cy="118.3" r=".2"/>
<circle cx="90.8" cy="103.1" r=".25"/>
<circle cx="106.5" cy="130.2" r=".18"/>
</g>
<text font-size="4.8" x="8.7" y="11.4">ART. 455090 - Desayunador con tres estantes y dos patas macizas.</text>
<g font-size="4.2">
<text x="16.2" y="42">separador ya colocados) con las patas finas E y luego desde el costado una por medio de los</text>
<text x="22.3" y="37.1">3</text>
<text x="27.3" y="37.1">Por medio de los tornillos Phillips de 5 cm, unir la base de patas H (con las patas y el</text>
<text x="64.3" y="46.2">mismos tornillos estas con los estantes G.</text>
<text x="53.4" y="50.5">Desde abajo introduzca a presión las bases plásticas.</text>
<text x="25.7" y="255">Una vez armado la base de patas con las patas y con la estantería, ajuste este hacia la</text>
<text x="23.2" y="259.2">tapa A, a través de los 6 tornillos de 3 cm y utilizando como guía la perforación donde van</text>
<text x="32.6" y="263.4">los tarugos de 6 x 30, los cual solo cumplen la función de guía (no golpear).</text>
</g>
<g font-size="4">
<text x="100.7" y="97.4">A</text>
<text x="121.5" y="122.4">G</text>
<text x="90.9" y="134.2">H</text>
<text x="135.9" y="132.3">E</text>
<text x="154.1" y="141">E</text>
<text x="122" y="151.9">G</text>
<text x="123.5" y="183.5">G</text>
</g>
<text font-size="3.6" x="188.8" y="289.3">Pagina 3</text>
</svg>
